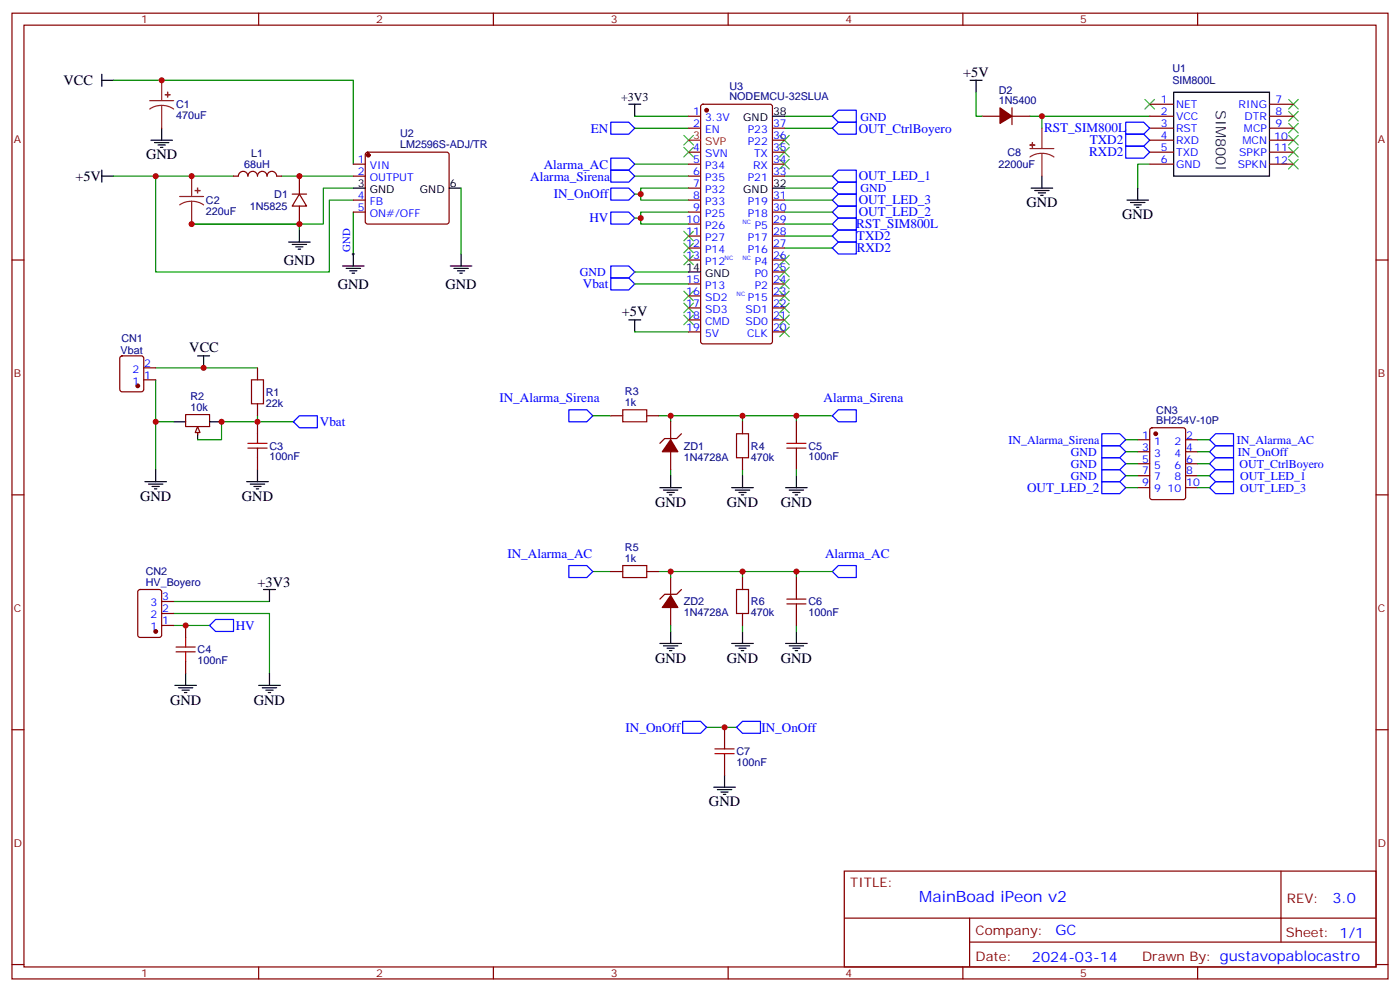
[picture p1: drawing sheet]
<svg xmlns="http://www.w3.org/2000/svg" width="412mm" height="292mm" viewBox="0 0 412 292" stroke-linecap="round" stroke-linejoin="round" font-family="sans-serif">
<g fill="none" stroke="#870000" stroke-width=".35">
<path d="M3.5 3.9h405.4v284.3h-405.4zM7.1 7.4h398.2v277.3h-398.2zM76.2 3.9v3.5M145.3 3.9v3.5M214.5 3.9v3.5M283.6 3.9v3.5M352.8 3.9v3.5M338.7 30.7h7M338.7 34.2h7M338.7 37.7h7M373.9 30.7h7.1M373.9 34.2h7.1"/>
<path d="M373.9 37.7h7.1M68.8 51.9h1.4a1.41 1.41 0 0 1 1.4-1.5 1.41 1.41 0 0 1 1.4 1.5 1.41 1.41 0 0 1 1.4-1.5 1.41 1.41 0 0 1 1.4 1.5 1.41 1.41 0 0 1 1.5-1.5 1.41 1.41 0 0 1 1.4 1.5 1.41 1.41 0 0 1 1.4-1.5 1.41 1.41 0 0 1 1.4 1.5h1.4M86.1 57.2h4.2M88.2 57.2l2.1 3.5h-4.2zM88.2 51.9v5.3M338.7 41.3h7M338.7 44.8h7M338.7 48.3h7M373.9 41.3h7.1M373.9 44.8h7.1M373.9 48.3h7.1M3.5 76.6h3.6"/>
<path d="M88.2 60.7v5.3M405.3 76.6h3.6M54.7 122.1h7v3.5h-7zM58.2 126.3v1.8M197.6 124.2v5.3M197.6 133v5.3M200.7 127.7l-1.4 1.4h-3.5l-1.4 1.4M3.5 145.7h3.6M405.3 145.7h3.6M197.6 170v5.3M197.6 178.9v5.3M200.7 173.6l-1.4 1.4h-3.5l-1.4 1.4"/>
<path d="M3.5 214.8h3.6M405.3 214.8h3.6M248.7 256.5h156.6v28.2h-156.6zM377.3 256.5v20.9M248.7 270.3h156.5M285.6 277.4h119.6M285.6 270.3v14.1M3.5 284h3.6M76.2 284.7v3.5M145.3 284.7v3.5M214.5 284.7v3.5M283.6 284.7v3.5"/>
<path d="M352.8 284.7v3.5M405.3 284h3.6"/>
</g>
<g fill="none" stroke="#000" stroke-width=".35">
<path d="M30 23.6h3.5M30 21.9v3.5M47.6 37.7v3.6M345.7 27.2h28.2v24.7h-28.2zM30 50.1v3.5M30 51.9h3.5M44.4 41.3h6.4M45.5 42h4.2M46.6 42.7h2.1M47.3 43.4h.7M303.7 55.4h6.4M304.8 56.1h4.2"/>
<path d="M305.9 56.8h2.1M306.6 57.5h.7M306.9 51.9v3.5M85 71.3h6.4M86.1 72h4.2M87.1 72.7h2.2M87.8 73.4h.7M88.2 67.7v3.6M100.9 78.3h6.3M102 79h4.2M103 79.7h2.1M104.1 74.8v3.5"/>
<path d="M103.7 80.4h.7M51.2 124.2h3.5M58.2 125.9v3.6M61.7 124.2h3.6M75.8 138.3v3.5M72.7 141.8h6.3M73.7 142.5h4.3M74.8 143.2h2.1M75.5 143.9h.7M194.4 143.6h6.3M195.4 144.3h4.3M196.5 145h2.1"/>
<path d="M197.2 145.7h.7M197.6 140.1v3.5M215.5 143.6h6.4M216.6 144.3h4.2M217.7 145h2.1M218.4 145.7h.7M218.7 140.1v3.5M231.4 143.6h6.4M232.5 144.3h4.2M233.5 145h2.2M234.2 145.7h.7M234.6 140.1v3.5"/>
<path d="M194.4 189.4h6.3M195.4 190.1h4.3M196.5 190.9h2.1M197.2 191.6h.7M197.6 185.9v3.5M215.5 189.4h6.4M216.6 190.1h4.2M217.7 190.9h2.1M218.4 191.6h.7M218.7 185.9v3.5M231.4 189.4h6.4M232.5 190.1h4.2"/>
<path d="M233.5 190.9h2.2M234.2 191.6h.7M234.6 185.9v3.5"/>
</g>
<g fill="none" stroke="#8c2424" stroke-width=".35">
<path d="M44.1 29.6h7.1M47.6 31l-1.8 .3-1.7 .8M47.6 31l1.9 .3 1.7 .8M47.6 23.6v6M47.6 31v6.7M306.9 37.7v6M52.9 57.9h7.1M56.4 59.3l1.9 .2 1.7 .8M56.4 59.3l-1.8 .2-1.7 .8M56.4 51.9v6M56.4 59.3v6.7M303.4 43.7h7"/>
<path d="M306.9 45.2l1.9 .2 1.6 .8M306.9 45.2l-1.8 .2-1.7 .8M306.9 45.2v6.7"/>
</g>
<g fill="#8c2424" stroke="#8c2424" stroke-width=".35">
<path d="M48.7 27.9h1.4z"/>
<path d="M49.4 27.2v1.4z"/>
<path d="M58.2 55.4v1.4z"/>
<path d="M57.5 56.1h1.4z"/>
<path d="M303.4 42.7h1.4z"/>
<path d="M304.1 42v1.4z"/>
</g>
<g fill="none" stroke="#008700" stroke-width=".35">
<path d="M33.5 23.6h70.6v24.7M303.4 34.2h35.3M306.9 34.2v3.5M33.5 51.9h12.4M68.8 51.9h-22.9v28.2h51.1v-21.2h7.1M82.9 51.9h21.2M104.1 55.4h-8.9v10.6h-38.8M338.7 48.3h-3.6v7.1M104.1 62.4v12.4M45.9 111.8v26.5M194 122.4h51.2M197.6 122.4v1.8"/>
<path d="M197.6 138.3v1.8M218.7 122.4v1.8M218.7 138.3v1.8M234.6 122.4v1.8M174.6 168.3h5.3M194 168.3h51.2M197.6 168.3v1.7M218.7 168.3v1.7M234.6 168.3v1.7M197.6 184.2v1.7M218.7 184.2v1.7M234.6 184.2v1.7"/>
</g>
<path d="M331.6 39.5h5.3l1.8 1.8-1.8 1.7h-5.3zM331.6 43h5.3l1.8 1.8-1.8 1.8h-5.3zM245.2 122.4l1.7-1.7h5.3v3.5h-5.3zM245.2 168.3l1.7-1.8h5.3v3.5h-5.3z" fill="none" stroke="#00f" stroke-width=".35"/>
<g fill="none" stroke="#3c3" stroke-width=".35">
<path d="M337.3 29.3l2.8 2.8M340.1 29.3l-2.8 2.8M379.6 39.9l2.8 2.8M379.6 36.3l2.8 2.9M379.6 32.8l2.8 2.8M379.6 29.3l2.8 2.8M382.4 39.9l-2.8 2.8M382.4 36.3l-2.8 2.9M382.4 32.8l-2.8 2.8M382.4 29.3l-2.8 2.8M379.6 46.9l2.8 2.8M379.6 43.4l2.8 2.8"/>
<path d="M382.4 46.9l-2.8 2.8M382.4 43.4l-2.8 2.8"/>
</g>
<g fill="#870000" stroke="#870000" stroke-width=".35">
<path d="M197.6 175.3l2.1 3.6h-4.6z"/>
<path d="M197.6 129.5l2.1 3.5h-4.6z"/>
</g>
<path d="M58.2 125.6l.7 1.8h-1.4z" fill="#f0f0f0" stroke="#870000" stroke-width=".35"/>
<g fill="none" stroke="#000" stroke-width=".35">
<path d="M185.2 30.7h3.5M187 30.7v3.5M227.5 34.2h3.6M285.8 23.6h3.5M287.5 23.6v3.6M104.1 55.4h3.5M132.3 55.4h3.5M227.5 55.4h3.6M332 58.9h6.3M333 59.6h4.3M335.1 55.4v3.5M132.6 78.3h6.4"/>
<path d="M133.7 79h4.2M134.8 79.7h2.1M135.8 74.8v3.5M334.1 60.3h2.1M334.8 61h.7M135.5 80.4h.7M185.2 94.2h3.5M187 94.2v3.5M202.8 80.1h3.6M58.2 104.8h3.5M60 104.8v3.5M45.9 138.3v3.5"/>
<path d="M42.7 141.8h6.3M43.7 142.5h4.3M44.8 143.2h2.1M45.5 143.9h.7M77.6 173.6h3.5M79.4 173.6v3.5M54.7 198.3v3.5M79.4 198.3v3.5M51.5 201.8h6.4M52.6 202.5h4.2M53.6 203.2h2.1M54.3 203.9h.7"/>
<path d="M76.2 201.8h6.3M77.3 202.5h4.2M78.3 203.2h2.1M79 203.9h.7M210.3 231.8h6.3M211.3 232.5h4.2M212.4 233.2h2.1M213.1 233.9h.7M213.4 228.2v3.6"/>
</g>
<g fill="none" stroke="#008700" stroke-width=".35">
<path d="M187 37.7h15.8M187 34.2h15.8M231.1 37.7h14.1M231.1 34.2h14.1M287.5 27.2v7h1.8M135.8 55.4v19.4M187 51.9h15.8M187 48.3h15.8M188.7 57.2v1.7h14.1M202.8 55.4h-14.1v1.8h-1.7M231.1 58.9h14.1M231.1 55.4h14.1"/>
<path d="M231.1 51.9h14.1M56.4 66h31.8v1.7M187 64.2h1.7M202.8 62.4h-14.1v3.6h14.1M231.1 69.5h14.1M231.1 73h14.1M231.1 62.4h14.1M231.1 66h14.1M187 83.6h15.8M187 97.7h15.8M187 80.1h15.8M45.9 108.3h29.9"/>
<path d="M45.9 124.2h5.3M75.8 122.4v1.8h-10.5v5.3h-7.1M75.8 124.2h10.6M174.6 122.4h5.3M234.6 138.3v1.8M331.6 136.5h3.5M331.6 129.5h3.5M331.6 133h3.5M352.8 136.5h3.5M352.8 129.5h3.5M352.8 133h3.5M331.6 140.1h3.5"/>
<path d="M331.6 143.6h3.5M352.8 140.1h3.5M352.8 143.6h3.5M51.2 177.1h28.2M51.2 180.6h28.2v17.7M51.2 184.2h10.5M208.1 214.1h8.9"/>
</g>
<g fill="none" stroke="#00f" stroke-width=".35">
<path d="M179.9 36h5.3l1.8 1.7-1.8 1.8h-5.3zM245.2 37.7l1.7-1.7h5.3v3.5h-5.3zM245.2 34.2l1.7-1.7h5.3v3.5h-5.3zM331.6 36h5.3l1.8 1.7-1.8 1.8h-5.3zM179.9 55.4h5.3l1.8 1.8-1.8 1.7h-5.3zM179.9 46.6h5.3l1.8 1.7-1.8 1.8h-5.3zM179.9 50.1h5.3l1.8 1.8-1.8 1.7h-5.3zM245.2 58.9l1.7-1.7h5.3v3.5h-5.3zM245.2 51.9l1.7-1.8h5.3v3.5h-5.3zM245.2 55.4l1.7-1.8h5.3v3.6h-5.3zM179.9 62.4h5.3l1.8 1.8-1.8 1.8h-5.3zM179.9 78.3h5.3l1.8 1.8-1.8 1.7h-5.3z"/>
<path d="M245.2 62.4l1.7-1.7h5.3v3.5h-5.3zM246.9 67.7h5.3v3.6h-5.3l-1.7-1.8zM246.9 71.3h5.3v3.5h-5.3l-1.7-1.8zM246.9 64.2h5.3v3.5h-5.3l-1.7-1.7zM179.9 81.8h5.3l1.8 1.8-1.8 1.8h-5.3zM86.4 124.2l1.8-1.8h5.3v3.5h-5.3zM167.6 120.7h5.3l1.7 1.7-1.7 1.8h-5.3zM324.6 127.7h5.2l1.8 1.8-1.8 1.7h-5.2zM324.6 131.2h5.2l1.8 1.8-1.8 1.8h-5.2zM324.6 138.3h5.2l1.8 1.8-1.8 1.7h-5.2zM324.6 134.8h5.2l1.8 1.7-1.8 1.8h-5.2zM356.3 133l1.8-1.8h5.3v3.6h-5.3z"/>
<path d="M358.1 134.8h5.3v3.5h-5.3l-1.8-1.8zM358.1 127.7h5.3v3.5h-5.3l-1.8-1.7zM358.1 138.3h5.3v3.5h-5.3l-1.8-1.7zM324.6 141.8h5.2l1.8 1.8-1.8 1.7h-5.2zM356.3 143.6l1.8-1.8h5.3v3.5h-5.3zM167.6 166.5h5.3l1.7 1.8-1.7 1.7h-5.3zM63.5 182.4h5.3v3.5h-5.3l-1.8-1.7zM201.1 212.4h5.3l1.7 1.7-1.7 1.8h-5.3zM217 214.1l1.7-1.7h5.3v3.5h-5.3z"/>
</g>
<g fill="none" stroke="#870000" stroke-width=".35">
<path d="M202.8 34.2h3.6M202.8 37.7h3.6M206.6 30.9l.5-.2h19.7l.7 .4v69.4l-.4 .7h-20l-.7-.4v-69.4zM227.5 37.7h3.6M289.3 34.2h5.3M298.1 34.2h5.3M298.1 31.8v4.9M104.1 48.3h3.5M104.1 51.9h3.5M104.1 58.9h3.5M107.8 45l.5-.2h23.3l.5 .2 .2 .5v19.8l-.2 .5-.5 .2h-23.3l-.5-.3-.2-.4v-19.8zM202.8 48.3h3.6"/>
<path d="M202.8 51.9h3.6M202.8 58.9h3.6M202.8 44.8h3.6M202.8 55.4h3.6M227.5 48.3h3.6M227.5 51.9h3.6M227.5 58.9h3.6M227.5 44.8h3.6M227.5 41.3h3.6M104.1 62.4h3.5M202.8 62.4h3.6M202.8 66h3.6"/>
<path d="M202.8 69.5h3.6M202.8 73h3.6M202.8 76.6h3.6M227.5 62.4h3.6M227.5 66h3.6M227.5 69.5h3.6M227.5 73h3.6M227.5 76.6h3.6M202.8 83.6h3.6M202.8 87.1h3.6M202.8 90.7h3.6M202.8 94.2h3.6"/>
<path d="M202.8 97.7h3.6M227.5 83.6h3.6M227.5 87.1h3.6M227.5 90.7h3.6M227.5 94.2h3.6M227.5 97.7h3.6M227.5 80.1h3.6M35.5 105l.5-.2h5.6l.7 .4v9.5l-.4 .6-5.9 .1-.7-.5v-9.4zM42.3 111.8h3.6M42.3 108.3h3.6M75.8 108.3v3.5M75.8 118.9v3.5"/>
<path d="M75.8 124.2v3.5M75.8 134.8v3.5M179.9 122.4h3.5M190.5 122.4h3.5M218.7 124.2v3.5M218.7 134.8v3.5M234.6 124.2v3.5M234.6 134.8v3.5M335.1 129.5h3.6M335.1 133h3.6M335.1 136.5h3.6M338.9 126.1l.5-.2h9.1l.7 .5v20l-.4 .7h-9.4l-.7-.5v-20z"/>
<path d="M349.2 129.5h3.6M349.2 133h3.6M349.2 136.5h3.6M335.1 143.6h3.6M335.1 140.1h3.6M349.2 143.6h3.6M349.2 140.1h3.6M40.8 173.8l.5-.2h5.6l.7 .4v13l-.4 .6-5.9 .1-.7-.5v-12.9zM47.6 177.1h3.6M179.9 168.3h3.5M190.5 168.3h3.5M218.7 170v3.6"/>
<path d="M234.6 170v3.6M47.6 184.2h3.6M47.6 180.6h3.6M54.7 184.2v3.5M54.7 194.7v3.6M218.7 180.6v3.6M234.6 180.6v3.6M213.4 214.1v3.6M213.4 224.7v3.5"/>
</g>
<g fill="#870000" stroke="#870000" stroke-width=".35">
<path d="M294.6 31.8l3.5 2.4-3.5 2.1z"/>
<circle cx="40.6" cy="113.6" r=".53"/>
<circle cx="45.9" cy="185.9" r=".53"/>
<circle cx="340.4" cy="127.7" r=".53"/>
<circle cx="108.5" cy="45.7" r=".53"/>
<circle cx="208.1" cy="32.5" r=".53"/>
</g>
<g fill="none" stroke="#3c3" stroke-width=".35">
<path d="M201.4 39.9l2.9 2.8M204.3 39.9l-2.9 2.8M229.7 39.9l2.8 2.8M232.5 39.9l-2.8 2.8M201.4 43.4l2.9 2.8M204.3 43.4l-2.9 2.8M229.7 43.4l2.8 2.8M229.7 46.9l2.8 2.8M232.5 43.4l-2.8 2.8M232.5 46.9l-2.8 2.8M201.4 68.1l2.9 2.8M201.4 71.6l2.9 2.8"/>
<path d="M201.4 75.1l2.9 2.9M204.3 68.1l-2.9 2.8M204.3 71.6l-2.9 2.8M204.3 75.1l-2.9 2.9M229.7 75.1l2.8 2.9M229.7 78.7l2.8 2.8M232.5 75.1l-2.8 2.9M232.5 78.7l-2.8 2.8M201.4 92.8l2.9 2.8M201.4 89.3l2.9 2.8M201.4 85.7l2.9 2.8M204.3 92.8l-2.9 2.8"/>
<path d="M204.3 89.3l-2.9 2.8M204.3 85.7l-2.9 2.8M229.7 82.2l2.8 2.8M229.7 85.7l2.8 2.8M229.7 89.3l2.8 2.8M229.7 92.8l2.8 2.8M229.7 96.3l2.8 2.8M232.5 82.2l-2.8 2.8M232.5 85.7l-2.8 2.8M232.5 89.3l-2.8 2.8M232.5 92.8l-2.8 2.8M232.5 96.3l-2.8 2.8"/>
</g>
<path d="M103.7 74.8h.7M104.1 74.4v.7" fill="none" stroke="#000" stroke-width=".29"/>
<g fill="none" stroke="#a10000" stroke-width=".35">
<path d="M74.1 111.8h3.5v7.1h-3.5zM73 131.9h5.7M73 130.5h5.7M75.8 127.7v2.8M75.8 131.9v2.9M183.4 120.7h7.1v3.5h-7.1zM217 127.7h3.5v7.1h-3.5zM231.8 131.9h5.6M231.8 130.5h5.6M234.6 127.7v2.8M234.6 131.9v2.9M183.4 166.5h7.1v3.5h-7.1z"/>
<path d="M217 173.6h3.5v7h-3.5zM231.8 177.8h5.6M231.8 176.4h5.6M234.6 173.6v2.8M234.6 177.8v2.8M51.9 191.9h5.6M51.9 190.5h5.6M54.7 187.7v2.8M54.7 191.9v2.8M213.4 217.7v2.8M210.6 221.9h5.7M210.6 220.5h5.7"/>
<path d="M213.4 221.9v2.8"/>
</g>
<path d="M202.8 41.3h3.6" fill="none" stroke="#f00" stroke-width=".35"/>
<g fill="#c00">
<circle cx="88.2" cy="66" r=".88"/>
<circle cx="88.2" cy="51.9" r=".88"/>
<circle cx="45.9" cy="51.9" r=".88"/>
<circle cx="47.6" cy="23.6" r=".88"/>
<circle cx="306.9" cy="34.2" r=".88"/>
<circle cx="234.6" cy="168.3" r=".88"/>
<circle cx="218.7" cy="168.3" r=".88"/>
<circle cx="197.6" cy="168.3" r=".88"/>
<circle cx="197.6" cy="122.4" r=".88"/>
<circle cx="218.7" cy="122.4" r=".88"/>
<circle cx="234.6" cy="122.4" r=".88"/>
<circle cx="45.9" cy="124.2" r=".88"/>
<circle cx="65.3" cy="124.2" r=".88"/>
<circle cx="75.8" cy="124.2" r=".88"/>
<circle cx="188.7" cy="64.2" r=".88"/>
<circle cx="60" cy="108.3" r=".88"/>
<circle cx="188.7" cy="57.1" r=".88"/>
<circle cx="213.4" cy="214.1" r=".88"/>
<circle cx="54.7" cy="184.1" r=".88"/>
<circle cx="56.4" cy="66" r=".88"/>
<circle cx="56.4" cy="51.9" r=".88"/>
</g>
<text font-size="4.6" fill="#00f" x="270.8" y="265.5">MainBoad iPeon v2</text>
<g font-size="4.2">
<text x="283.7" y="22.6">+5V</text>
<text x="18.7" y="25">VCC</text>
<text x="43" y="46.9">GND</text>
<text x="22.2" y="53.3">+5V</text>
<text x="302.3" y="61">GND</text>
<text x="330.6" y="64.6">GND</text>
<text x="83.6" y="78">GND</text>
<text x="99.5" y="85.1">GND</text>
<text x="131.2" y="85.1">GND</text>
<text x="183.2" y="93.2">+5V</text>
<text x="55.8" y="103.8">VCC</text>
<text x="41.3" y="147.5">GND</text>
<text x="71.3" y="147.5">GND</text>
<text x="193" y="149.2">GND</text>
<text x="214.1" y="149.2">GND</text>
<text x="230" y="149.2">GND</text>
<text x="75.8" y="172.9">+3V3</text>
<text x="193" y="195.1">GND</text>
<text x="214.1" y="195.1">GND</text>
<text x="230" y="195.1">GND</text>
<text x="50.1" y="207.4">GND</text>
<text x="74.8" y="207.4">GND</text>
<text x="208.8" y="237.4">GND</text>
</g>
<text font-size="4.2" fill="#333" x="358.2" y="32.5" transform="rotate(90 358.2 32.5)">SIM800l</text>
<g font-size="4.2" fill="#00f">
<text x="392.5" y="265.7">3.0</text>
<text x="310.9" y="275.3">GC</text>
<text x="304" y="283.1">2024-03-14</text>
</g>
<g font-size="3.9" fill="#00f">
<text x="174" y="39">EN</text>
<text x="252.9" y="39">OUT_CtrlBoyero</text>
<text x="307.6" y="39">RST_SIM800L</text>
<text x="320.8" y="46">RXD2</text>
<text x="321" y="42.5">TXD2</text>
<text x="156.2" y="53.2">Alarma_Sirena</text>
<text x="160.2" y="49.6">Alarma_AC</text>
<text x="252.9" y="53.1">OUT_LED_1</text>
<text x="163.1" y="58.4">IN_OnOff</text>
<text x="173.6" y="65.5">HV</text>
<text x="252.9" y="60.2">OUT_LED_3</text>
<text x="252.9" y="63.7">OUT_LED_2</text>
<text x="252.2" y="67.2">RST_SIM800L</text>
<text x="252.4" y="70.8">TXD2</text>
<text x="252.4" y="74.3">RXD2</text>
<text x="171.7" y="84.9">Vbat</text>
<text x="147.1" y="118.4">IN_Alarma_Sirena</text>
<text x="242.6" y="118.4">Alarma_Sirena</text>
<text x="94.2" y="125.4">Vbat</text>
<text x="302.5" y="144.7">OUT_LED_2</text>
<text x="149.5" y="164.3">IN_Alarma_AC</text>
<text x="243" y="164.2">Alarma_AC</text>
<text x="69.5" y="185.4">HV</text>
<text x="184.3" y="215.4">IN_OnOff</text>
<text x="224.3" y="215.4">IN_OnOff</text>
</g>
<g font-size="3.9" fill="#800">
<text x="250.5" y="261.1">TITLE:</text>
<text x="379.1" y="265.7">REV:</text>
<text x="287.4" y="275.3">Company:</text>
<text x="378.7" y="275.9">Sheet: 1/1</text>
<text x="287.4" y="282.9">Date:</text>
<text x="336.4" y="283">Drawn By: gustavopablocastro</text>
</g>
<text font-size="3.5" x="182.9" y="29.8">+3V3</text>
<g font-size="3.5" fill="#00f">
<text x="253.4" y="35.5">GND</text>
<text x="253.4" y="56.7">GND</text>
<text x="170.8" y="81.3">GND</text>
<text x="297.1" y="130.7">IN_Alarma_Sirena</text>
<text x="364.3" y="130.7">IN_Alarma_AC</text>
<text x="315.4" y="134.2">GND</text>
<text x="315.5" y="137.7">GND</text>
<text x="364.6" y="134.2">IN_OnOff</text>
<text x="365.1" y="137.7">OUT_CtrlBoyero</text>
<text x="315.5" y="141.3">GND</text>
<text x="365.4" y="141.3">OUT_LED_1</text>
<text x="365.4" y="144.8">OUT_LED_3</text>
</g>
<g font-size="3.2" fill="#800">
<text x="41.6" y="6.9">1</text>
<text x="110.8" y="6.9">2</text>
<text x="179.9" y="6.9">3</text>
<text x="249.1" y="6.9">4</text>
<text x="318.2" y="6.9">5</text>
<text x="4.1" y="42">A</text>
<text x="405.9" y="42">A</text>
<text x="4.1" y="111.1">B</text>
<text x="405.9" y="111.1">B</text>
<text x="4.1" y="180.3">C</text>
<text x="405.9" y="180.3">C</text>
<text x="4.1" y="249.4">D</text>
<text x="405.9" y="249.4">D</text>
<text x="41.6" y="287.7">1</text>
<text x="110.8" y="287.7">2</text>
<text x="179.9" y="287.7">3</text>
<text x="249.1" y="287.7">4</text>
<text x="318.2" y="287.7">5</text>
</g>
<g font-size="3.2" fill="#000080">
<text x="345.4" y="21.2">U1</text>
<text x="214.9" y="29.4">NODEMCU-32SLUA</text>
<text x="214.9" y="26.4">U3</text>
<text x="294.2" y="27.6">D2</text>
<text x="345.3" y="24.7">SIM800L</text>
<text x="51.9" y="35">470uF</text>
<text x="51.9" y="31.8">C1</text>
<text x="294.2" y="30.7">1N5400</text>
<text x="117.8" y="40.4">U2</text>
<text x="73.9" y="46.4">L1</text>
<text x="117.8" y="43.6">LM2596S-ADJ/TR</text>
<text x="296.8" y="46.1">C8</text>
<text x="71.9" y="49.6">68uH</text>
<text x="294.2" y="49.6">2200uF</text>
<text x="80.8" y="58.3">D1</text>
<text x="60.7" y="63.2">220uF</text>
<text x="60.7" y="60">C2</text>
<text x="73.6" y="61.8">1N5825</text>
<text x="35.7" y="100.6">CN1</text>
<text x="35.5" y="104.1">Vbat</text>
<text x="56.1" y="117.9">R2</text>
<text x="78.3" y="119.7">22k</text>
<text x="78.3" y="116.5">R1</text>
<text x="184.1" y="119.6">1k</text>
<text x="184.1" y="116.4">R3</text>
<text x="56.1" y="121">10k</text>
<text x="340.6" y="124.9">BH254V-10P</text>
<text x="340.6" y="121.9">CN3</text>
<text x="79.4" y="135.5">100nF</text>
<text x="79.4" y="132.4">C3</text>
<text x="201.4" y="135.6">1N4728A</text>
<text x="201.4" y="132.4">ZD1</text>
<text x="221.2" y="135.6">470k</text>
<text x="221.2" y="132.4">R4</text>
<text x="238.1" y="135.5">100nF</text>
<text x="238.1" y="132.4">C5</text>
<text x="184.1" y="165.5">1k</text>
<text x="184.1" y="162.3">R5</text>
<text x="42.9" y="172.5">HV_Boyero</text>
<text x="42.9" y="169.4">CN2</text>
<text x="201.4" y="178.2">ZD2</text>
<text x="221.2" y="178.2">R6</text>
<text x="238.1" y="178.2">C6</text>
<text x="201.4" y="181.4">1N4728A</text>
<text x="221.2" y="181.4">470k</text>
<text x="238.1" y="181.4">100nF</text>
<text x="58.2" y="195.5">100nF</text>
<text x="58.2" y="192.3">C4</text>
<text x="217" y="225.5">100nF</text>
<text x="217" y="222.4">C7</text>
</g>
<g font-size="3.2" fill="#00f">
<text x="204.2" y="33.9">1</text>
<text x="207.7" y="35.6">3.3V</text>
<text x="341.9" y="30.3">1</text>
<text x="341.9" y="33.9">2</text>
<text x="346.4" y="31.8">NET</text>
<text x="346.4" y="35.3">VCC</text>
<text x="364.9" y="31.8">RING</text>
<text x="366.6" y="35.3">DTR</text>
<text x="375.7" y="30.3">7</text>
<text x="375.7" y="33.9">8</text>
<text x="204.2" y="37.4">2</text>
<text x="207.7" y="39.2">EN</text>
<text x="220.3" y="39.2">P23</text>
<text x="227.7" y="40.9">36</text>
<text x="227.7" y="37.4">37</text>
<text x="341.9" y="37.4">3</text>
<text x="341.9" y="40.9">4</text>
<text x="346.4" y="38.8">RST</text>
<text x="366.4" y="38.8">MCP</text>
<text x="375.4" y="41.3">10</text>
<text x="375.7" y="37.4">9</text>
<text x="105.4" y="48">1</text>
<text x="204.2" y="44.5">4</text>
<text x="204.2" y="48">5</text>
<text x="207.7" y="46.2">SVN</text>
<text x="220.3" y="42.7">P22</text>
<text x="222.1" y="46.2">TX</text>
<text x="227.7" y="48">34</text>
<text x="227.7" y="44.5">35</text>
<text x="341.9" y="44.5">5</text>
<text x="341.9" y="48">6</text>
<text x="346.4" y="42.3">RXD</text>
<text x="346.4" y="45.9">TXD</text>
<text x="365" y="45.9">SPKP</text>
<text x="366" y="42.3">MCN</text>
<text x="375.4" y="44.5">11</text>
<text x="105.4" y="51.5">2</text>
<text x="108.9" y="49.7">VIN</text>
<text x="108.9" y="53.3">OUTPUT</text>
<text x="204.2" y="51.5">6</text>
<text x="207.7" y="49.7">P34</text>
<text x="207.7" y="53.3">P35</text>
<text x="220.3" y="53.3">P21</text>
<text x="221.9" y="49.7">RX</text>
<text x="227.7" y="51.5">33</text>
<text x="346.4" y="49.4">GND</text>
<text x="364.6" y="49.4">SPKN</text>
<text x="375.4" y="48.3">12</text>
<text x="105.4" y="58.6">4</text>
<text x="204.2" y="55">7</text>
<text x="204.2" y="58.6">8</text>
<text x="207.7" y="56.8">P32</text>
<text x="227.7" y="58.6">31</text>
<text x="105.4" y="62.1">5</text>
<text x="108.9" y="60.3">FB</text>
<text x="108.9" y="63.9">ON#/OFF</text>
<text x="202.2" y="65.6">10</text>
<text x="204.2" y="62.1">9</text>
<text x="207.7" y="60.3">P33</text>
<text x="207.7" y="63.9">P25</text>
<text x="220.3" y="63.9">P18</text>
<text x="220.3" y="60.3">P19</text>
<text x="227.7" y="65.6">29</text>
<text x="227.7" y="62.1">30</text>
<text x="202.2" y="69.1">11</text>
<text x="207.7" y="67.4">P26</text>
<text x="207.7" y="70.9">P27</text>
<text x="220.3" y="70.9">P17</text>
<text x="222.3" y="67.4">P5</text>
<text x="227.7" y="69.1">28</text>
<text x="103.2" y="74.1" transform="rotate(-90 103.2 74.1)">GND</text>
<text x="202.2" y="72.7">12</text>
<text x="202.2" y="76.2">13</text>
<text x="207.7" y="74.4">P14</text>
<text x="207.7" y="78">P12</text>
<text x="220.3" y="74.4">P16</text>
<text x="222.3" y="78">P4</text>
<text x="227.7" y="76.2">26</text>
<text x="227.7" y="72.7">27</text>
<text x="202.2" y="83.3">15</text>
<text x="222.3" y="81.5">P0</text>
<text x="227.7" y="83.3">24</text>
<text x="227.7" y="79.7">25</text>
<text x="202.2" y="86.8">16</text>
<text x="207.7" y="85">P13</text>
<text x="207.7" y="88.5">SD2</text>
<text x="220.3" y="88.5">P15</text>
<text x="222.3" y="85">P2</text>
<text x="227.7" y="86.8">23</text>
<text x="202.2" y="90.3">17</text>
<text x="202.2" y="93.8">18</text>
<text x="207.7" y="92.1">SD3</text>
<text x="207.7" y="95.6">CMD</text>
<text x="219.6" y="95.6">SD0</text>
<text x="219.6" y="92.1">SD1</text>
<text x="227.7" y="93.8">21</text>
<text x="227.7" y="90.3">22</text>
<text x="202.2" y="97.4">19</text>
<text x="207.7" y="99.1">5V</text>
<text x="220.1" y="99.1">CLK</text>
<text x="227.7" y="97.4">20</text>
<text x="42.5" y="108">2</text>
<text x="39" y="113.2">1</text>
<text x="39" y="109.7">2</text>
<text x="42.5" y="111.5">1</text>
<text x="336.5" y="129.1">1</text>
<text x="340" y="130.9">1</text>
<text x="345.9" y="130.9">2</text>
<text x="349.4" y="129.1">2</text>
<text x="336.5" y="132.6">3</text>
<text x="336.5" y="136.2">5</text>
<text x="340" y="134.4">3</text>
<text x="340" y="137.9">5</text>
<text x="345.9" y="137.9">6</text>
<text x="345.9" y="134.4">4</text>
<text x="349.4" y="136.2">6</text>
<text x="349.4" y="132.6">4</text>
<text x="336.5" y="139.7">7</text>
<text x="336.5" y="143.2">9</text>
<text x="340" y="141.5">7</text>
<text x="345.9" y="141.5">8</text>
<text x="349.4" y="143.2">10</text>
<text x="349.4" y="139.7">8</text>
<text x="340" y="145">9</text>
<text x="343.9" y="145">10</text>
<text x="44.3" y="178.5">3</text>
<text x="47.8" y="176.7">3</text>
<text x="44.3" y="185.6">1</text>
<text x="44.3" y="182">2</text>
<text x="47.8" y="183.8">1</text>
<text x="47.8" y="180.3">2</text>
</g>
<g font-size="3.2">
<text x="219" y="35.6">GND</text>
<text x="227.7" y="33.9">38</text>
<text x="105.4" y="55">3</text>
<text x="108.9" y="56.8">GND</text>
<text x="123.7" y="56.8">GND</text>
<text x="132.5" y="55">6</text>
<text x="219" y="56.8">GND</text>
<text x="227.7" y="55">32</text>
<text x="202.2" y="79.7">14</text>
<text x="207.7" y="81.5">GND</text>
</g>
<g font-size="3.2" fill="#f00">
<text x="204.2" y="40.9">3</text>
<text x="207.7" y="42.7">SVP</text>
</g>
<g font-size="1.8" fill="#00f">
<text x="218.7" y="66">NC</text>
<text x="213.4" y="76.6">NC</text>
<text x="218.7" y="76.6">NC</text>
<text x="217" y="87.1">NC</text>
</g>
</svg>
